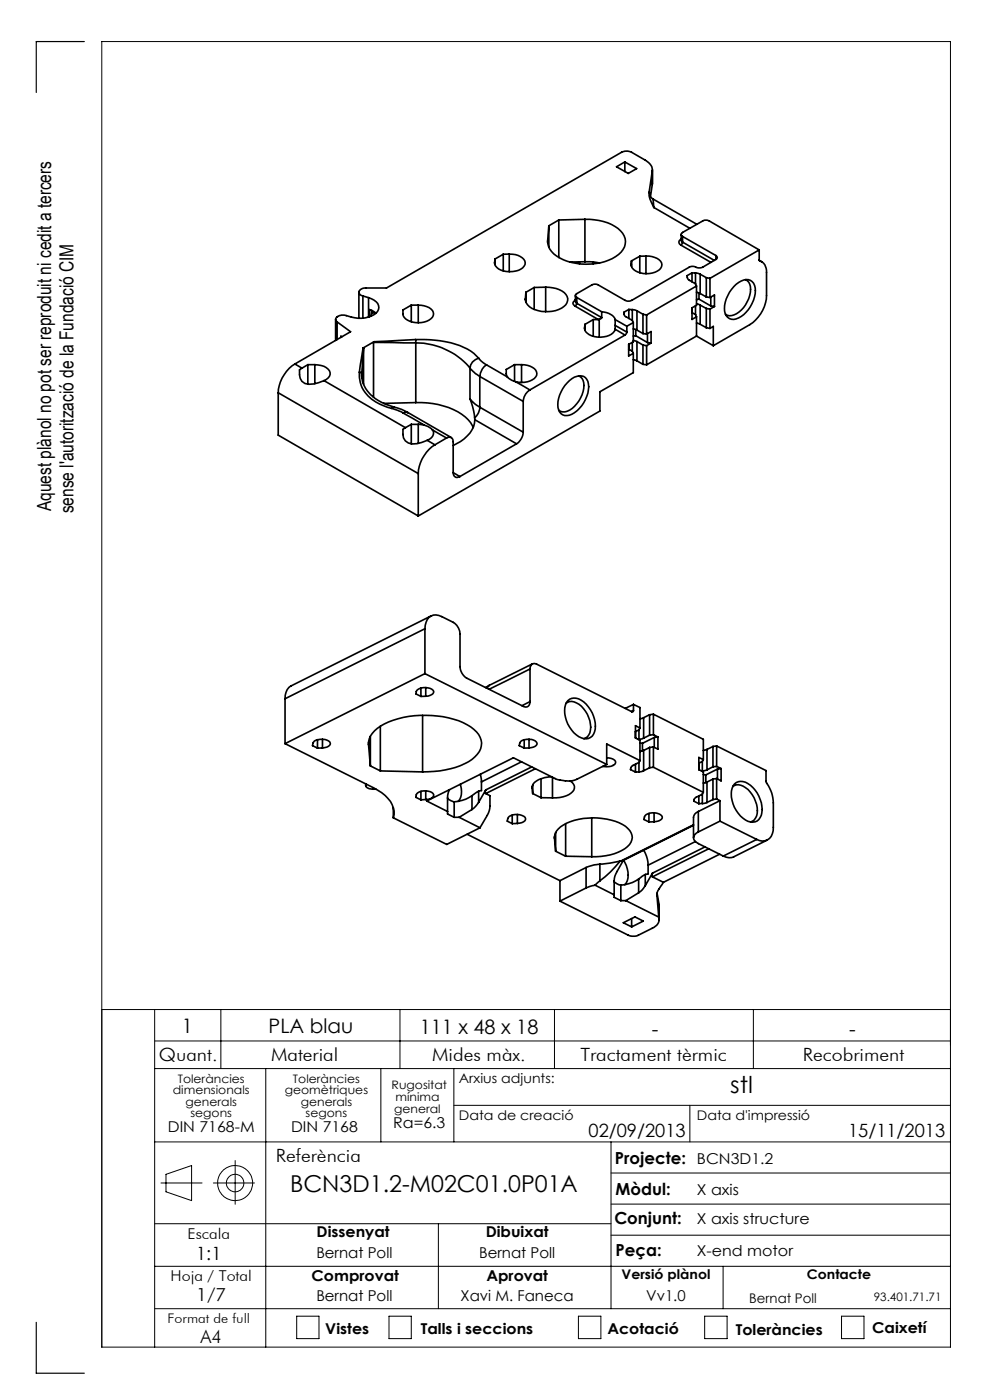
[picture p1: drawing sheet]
<svg xmlns="http://www.w3.org/2000/svg" width="210mm" height="297mm" viewBox="0 0 210 297" stroke-linecap="round" stroke-linejoin="round" font-family="sans-serif">
<g fill="none" stroke="#000" stroke-width=".21">
<path d="M21.6 214.2h180M32.8 214.2v71.6M46.8 214.2v12.5M84.8 214.2v12.5M117.6 214.2v12.5M159.8 214.2v12.5M32.8 220.8h168.8M32.8 226.7h168.8M56.4 226.7v59.1M80.8 226.7v15.5M96.3 226.7v15.5M96.3 234.5h105.3"/>
<path d="M146.3 234.5v7.7M32.8 259.6h96.8M32.8 242.2h168.8M34.1 251h8.8M35.2 249.1l5.4-1.8v7.4l-5.4-1.9zM45.3 251h8.7M49.9 246.2v9.3M93 259.6v18M129.6 242.2v35.4M129.6 255.4h72M129.6 248.8h72M32.8 277.6h168.8"/>
<path d="M32.8 268.6h168.8M62.9 279.2h4.8v4.8h-4.8zM82.5 279.2h4.7v4.8h-4.7zM122.7 279.2h4.8v4.8h-4.8zM129.6 262h72M149.5 279.2h4.7v4.8h-4.7zM153.4 268.6v9M178.5 279.2h4.8v4.8h-4.8zM21.6 285.8h180v-277h-180v277"/>
<circle cx="49.9" cy="251" r="3.7"/>
<circle cx="49.9" cy="251" r="1.86"/>
</g>
<path d="M17.9 8.8h-10.2v10.8M7.7 280.5v10.8h10.2" fill="none" stroke="#000" stroke-width=".25"/>
<g fill="none" stroke="#000" stroke-width=".35">
<path d="M130.8 35.4l1.7-1 2.5 1.4-1.7 1zM132.5 34.4v2M138.4 36.3a2.37 2.37 0 0 0-1.5-2.3l-2.9-1.7a2.47 2.47 0 0 0-2.2 0l-49.8 28.8h-4.4a1.04 1.04 0 0 0-1.4 1.2l.8 .5M138.4 36.3l-.7 4.5M138.4 36.3v2.9M138.4 39.2l-.4 2.5M138.4 36.1v3.1M104.9 55.7v.2M105 55l-.1 .7M105 55v1.1M106.8 53.9l-1.8 1.1M106.8 53.9v3.6"/>
<path d="M108 53.9a3 3 0 0 1 3.4 1.8 2.09 2.09 0 0 1-2 1.8 4.2 4.2 0 0 1-4.3-1.1l-.2-.7M108 53.9h-1.2M108 53.9v3.7M116.2 51.1v.4M116.4 47.9l-.2 3.2M116.4 47.9v4.6M118.5 46.7l-2.1 1.2M118.5 46.7v7.9M122.9 55.5v.5M124.1 46.5a9.6 9.6 0 0 1 8 3 3.3 3.3 0 0 1-1.5 4.9 12.3 12.3 0 0 1-13.1-.5 3.5 3.5 0 0 1-1.3-2.8M124.1 55.5l3.1 .3M124.1 46.5l-5.6 .2"/>
<path d="M124.1 46.5v9M124.1 55.5l-3.2 .1M125.8 55.6v.4M133.9 56.1v.2M133.9 55.3v.8M133.9 55.3v1.2M135.7 54.4l-1.8 .9M135.7 54.4v3.5M137 54.3a2.94 2.94 0 0 1 3.4 1.9 2.17 2.17 0 0 1-2 1.7 4.4 4.4 0 0 1-4.3-1.1l-.2-.7M137 54.3l-1.3 .1M137 54.3v3.8M137.7 40.8a5.4 5.4 0 0 0 1 3.2"/>
<path d="M137.7 40.8l.2 .8M137.9 41.4l.6 .8M138.5 42.2l.2 1.8M138.5 42.2l9.3 5.4M138.7 44l7.6 4.4M144.4 50.8a.66 .66 0 0 0-.4 .6 .66 .66 0 0 0 .4 .6M144.4 52l6.4 3.7M144.4 50.8h.1M144.5 51h.1M144.5 51l.3 .4M144.5 49.7v1.3M144.5 50.7l-.1 .1"/>
<path d="M144.8 50.2a.46 .46 0 0 1-.3-.5 .46 .46 0 0 1 .3-.4l4.2-2.4a1.5 1.5 0 0 1 1.5 0l10.5 6.1M144.8 51.4l-.1 .2-.3 .4M144.8 50.2l7.1 4M144.8 50.2v1.2M144.8 51.4l6.7 3.8M146.8 57.9l-1.1 .6 .1 .4 .3 .5 1.4 .8M146.8 57.9h.7M146.8 57.9v1.9M147.5 57.9l1 .3M147.5 57.9v2.3M148.5 58.2l1.3 .7M148.5 58.2v4.1"/>
<path d="M149.8 58.9l.8 .2M149.8 58.9v4.1M150.6 59.1v4M151.9 55l-2.9 1.7-.5 .1h-.7a1.54 1.54 0 0 0-1.6-.1l-12.2 7a1.57 1.57 0 0 1-1.4 0l-5.7-3.2a1.5 1.5 0 0 0-1.4 0l-3.2 1.8a.43 .43 0 0 0-.2 .4 .43 .43 0 0 0 .2 .4M151.9 54.2a.43 .43 0 0 1 .3 .4 .43 .43 0 0 1-.3 .4M151.9 54.2v.8M158.1 59.3h.1a2.32 2.32 0 0 1 1 2.7 5.9 5.9 0 0 1-4 5h-.5l-.8-.3M161 53v2.2l.2 .2M161 53l-10.4 6.1M161.1 55.2l.5 .3M161.1 55.3l.1 .1M161.2 55.4a2.18 2.18 0 0 1 1.4 2.4v4.9a7.7 7.7 0 0 1-3.5 6.2l-7.8 4.4"/>
<path d="M62.5 77.2a7.8 7.8 0 0 0-3.5 6.1M62.5 77.2l1.6 .9M64.1 78.1l-.4 .2a2.61 2.61 0 0 0 1 3 5.7 5.7 0 0 0 4-.6M65.3 77.4h1.5M65.3 77.4l-1.2 .7M65.3 77.4v4.1M66.8 77.4a3.2 3.2 0 0 1 3.2 1.7 1.61 1.61 0 0 1-1.3 1.6M66.8 77.4v4M71.2 67.8v4.4M71.5 68.3l2.9 2.1-11.9 6.8M71.5 68.3v3.7M72.5 71.5l-.2-.2v.3"/>
<path d="M76.1 62v5.5M76.2 78.9a6.9 6.9 0 0 0 5.1 7.1l1.8 .6M76.2 78.9l.4 .2 .1 .3M76.7 79.7v.4M76.7 79.4v.5M77 62.8l1.2 .3M77 62.8v4.7M77 73.8l-.8 5.1M77 73.8l.1 .1M77.1 73.9l-.4 5.5M77.1 73.9v7.6M78.2 63.1a2.34 2.34 0 0 1 2.1 2.5 3.5 3.5 0 0 1-2.9 1.8 14.4 14.4 0 0 1-4.7-.6 1.15 1.15 0 0 0-1.4 1.2l.2 .3"/>
<path d="M78.2 63.1v4.2M78.8 66.4l-.1 .7M78.8 66.4h.9M78.8 65.9v.5M79.2 72.6l9 .1M79.2 72.6v11.7M79.3 72.5l-.1 .1M79.3 72.5l-2.3 1.3M79.8 66.4l-1.4-.7v1.5M87.2 64.7l-1.7 1.1a2.11 2.11 0 0 0 2 2.5 4 4 0 0 0 4.4-1.3 1.61 1.61 0 0 0-1.4-2l-1.8-.3M87.2 64.7h1.5M87.2 64.7v3.6"/>
<path d="M88.2 72a24.4 24.4 0 0 1 10.9 2l1.4 1 1 1M88.2 72l-8.9 .5M88.2 72v.7M88.2 72.7a15.1 15.1 0 0 1 11.5 5.4M88.2 72.7v12.7M88.7 64.7v3.8M99.7 78.1l1.2 1.2 .9 .6M99.7 78.1v6.5M101.5 76l.6 .6 1.1 .8M101.5 76a2.38 2.38 0 0 0-1.8 2.1M101.8 79.9l9.2 5.3M101.8 79.9v6.5"/>
<path d="M103.2 77.4l4.4 2.6M103.2 77.4a3.2 3.2 0 0 0-1.4 2.5M107.6 80l.9 .7 .9 .3M109.1 77.4l-1.7 1v1l.2 .6M109.1 77.4h1.5M109.1 77.4v3.5M110.6 77.4a2.91 2.91 0 0 1 3.3 1.8 2.18 2.18 0 0 1-2 1.8l-1.3 .1-1.2-.1M110.6 77.4v3.7M111.4 63.4v.2M111.5 62l-.1 1.4M111.5 62v2.1M113.3 61l-1.8 1"/>
<path d="M113.3 61v4.6M115.7 60.9a4.9 4.9 0 0 1 4.6 2 1.98 1.98 0 0 1-1.2 2.5 7 7 0 0 1-6.8-.3 2.05 2.05 0 0 1-.9-1.7M115.7 60.9l-2.4 .1M115.7 60.9v5.2M122 63.7a.64 .64 0 0 0-.5 .6 .64 .64 0 0 0 .5 .6M122 64.9l4.9 2.9M122 63.7h.1M122.1 63.9h.1M122.1 63.9l.2 .4M122.1 62.7v1.2M122.1 63.7h-.1M122.3 64.3l-.3 .6"/>
<path d="M122.3 64.3l5.3 3.1M122.3 63.1l5.3 3M122.3 63.1v1.2M122.8 79.7v.1a2.3 2.3 0 0 1 1 2.6 6.2 6.2 0 0 1-4 5h-.5l-.8-.3M124 69.6a2.44 2.44 0 0 0 2.7 1.9 3.4 3.4 0 0 0 3.8-1.7M124 69.6v.1M124.1 68.8l-.1 .8M124.1 68.8v1.2M125.8 67.8h1.1M125.8 67.8l-1.7 1M125.8 67.8v3.5M127.1 67.8h-.2"/>
<path d="M127.1 67.8v3.7M127.6 67.4l-.5 .4M127.6 66.1a3.1 3.1 0 0 1 2.9 1.7M127.6 66.1v1.3M130.5 69v.8M130.5 69.8l2.1 1.3M130.5 67.8v1.2M130.5 67.8l2.5 1.4M130.5 69l2.5 1.4M132.6 71.1l-20.2 11.6M133 70.4l-.4 .7M133 69.2v1.2"/>
<path d="M133.3 74.1l.8 .4M133.4 65.6l-1.1 .6 .1 .5 .2 .4 1.5 .9M133.4 65.6v2M133.4 65.6l.7 .1M134.1 65.7l1 .2M134.1 68l.2 .4M134.1 74.5l.2 .5M134.1 65.7v2.3M134.1 72.6v1.9M134.3 69.8l.8 .2M134.3 72.2l.8 .3M134.3 76.3l.8 .2"/>
<path d="M134.3 68.4v4.1l-.9 .6-.1 2.4 1-.5M134.3 75v4.1l-7.1 4v4.1l-38.5 22.3M134.3 68.4l-1.3 .8M134.9 71.2l-.6 .1M134.9 71.2l2.4 1.5M134.9 69.9v1.3M135.1 65.9l1.3 .8M135.1 65.9v4.1M135.1 72.5v4M135.1 70l1.3 .8M135.1 72.5l1.3 .7M135.1 76.5l1.3 .8"/>
<path d="M136.4 66.7l.8 .1M136.4 66.7v4.1M136.4 73.2v4.1M136.4 70.8l.8 .1M136.4 73.2l.8 .1M136.4 77.3l.8 .1M137.2 66.8v4.1M137.2 73.3v4.1M137.2 70.9l.9-.6v2.5M137.3 72.7l.8 .1M137.3 70.8v1.9M138.1 72.8l-.9 .5"/>
<path d="M146.8 66.3l.7 .4M147.5 60.2l.2 .5M147.5 66.7l.2 .5M147.5 64.9v1.8M147.7 62l.8 .3M147.7 64.5l.8 .2M147.7 68.5l.8 .3M147.7 60.7l-10.5 6.1M147.7 60.7v4.1l-.9 .5v2.5l.9-.6M147.7 67.2v4.1M147.7 71.3l-10.5 6.1M147.7 71.3l3.6 2"/>
<path d="M148.3 63.5l-.6 .1M148.3 63.5l2.5 1.4M148.3 62.2v1.3M148.5 64.7v4.1M148.5 62.3l1.3 .7M148.5 64.7l1.3 .7M148.5 68.8l1.3 .7M149.8 65.4v4.1M149.8 63l.8 .1M149.8 65.4l.8 .2M149.8 69.5l.8 .2M150.6 65.6v4.1"/>
<path d="M150.6 69.7l.7-.5v4.1M150.6 63.1l1-.5v2.4M150.8 64.9l.8 .1M150.8 63v1.9M151.6 65l-1 .6M155.6 60.8a3.5 3.5 0 0 1 3.6-1.3 2.81 2.81 0 0 1 .9 3.5 6.3 6.3 0 0 1-4.5 4.8 1.96 1.96 0 0 1-1.9-2.4 7 7 0 0 1 1.9-4.6zM59 83.3l29.7 17.2M59 83.3v9l29.7 17.2M68.7 80.7l17.3 10M76.7 80a7.6 7.6 0 0 0 5.4 5.9l4 1.4 9.6 5.5M83.1 86.6l2.4 1M83.6 86.4h-.2l-.3 .2"/>
<path d="M85.5 87.6l4.5 2.6M86 90.7l-.3 .2a2.3 2.3 0 0 0 .9 3.1 5.3 5.3 0 0 0 4-.6M86.5 87.6l-.4-.2-.6 .2M87.2 90h1.5M87.2 90l-1.2 .7M87.2 90v4.2M88.2 85.4a16.2 16.2 0 0 1 10.5 3 5.1 5.1 0 0 1 1.7 2.3M88.2 85.4l-6.8 .2M88.7 90l1.3 .2M88.7 90v4M90 90.2l.8 .3 .9 .7M90.6 93.4l1.7 1"/>
<path d="M91.7 91.2a1.5 1.5 0 0 1-1.1 2.2M91.7 91.2l3 1.7M92.3 94.4a7.8 7.8 0 0 0-3.6 6.1M94.7 92.9a.87 .87 0 0 1 1-.1 .87 .87 0 0 1 .4 .9v6.6M94.7 92.9l-2.4 1.5M99.7 84.6l.6 1.7 .4 2.3M99.7 84.6l1.2 1.2 .9 .6M100.7 88.6v.4M100.7 89a6.2 6.2 0 0 1-4 5.2l-.6 .3M100.7 89l8.9 5.2M101.8 86.4a2.91 2.91 0 0 1-1.1 2.2M101.8 86.4l9.2 5.3"/>
<path d="M109.4 81l3 1.7M109.6 94.2l-12.1 6.9M111 91.7a3.2 3.2 0 0 1-1.4 2.5M111 85.2v6.5M112.4 82.7a3 3 0 0 0-1.4 2.5M120.3 81.2a2.98 2.98 0 0 1 3.9-1.1 4.1 4.1 0 0 1 0 4.7 5.6 5.6 0 0 1-3.9 3.4 1.91 1.91 0 0 1-2-2.4l.4-2 .7-1.4zM88.7 100.5v9M96.1 100.3a.88 .88 0 0 0 .4 .9 .88 .88 0 0 0 1-.1M96.1 100.3l1.4 .8M90.1 133.4a2.54 2.54 0 0 1 2.4-2.9 11.1 11.1 0 0 1 4 1.8 3.1 3.1 0 0 1 1.1 2.2v6.9a3.1 3.1 0 0 0 1.4 2.5l12 6a.94 .94 0 0 0 1.1-.1 .94 .94 0 0 0 .3-1M90.1 133.4v9.5M90.1 133.4l-29.6 14.8"/>
<path d="M91.4 130.7l-29.7 14.8a2.75 2.75 0 0 0-1.2 2.7M60.5 157.8l18.7 9.3a7 7 0 0 1 4.4 5l-.2 1.4M60.5 148.2v9.6M67.3 156.9v1.8M68.4 158.7l.5-.1a.92 .92 0 0 0 1.1-1.2 2.83 2.83 0 0 0-3.5 0l-.2 .8 1 .5M68.4 158.7h-1.1M68.4 156.8v1.9M78.2 158a5 5 0 0 1 3.4-4.4 21.2 21.2 0 0 1 17.5 .1 5.3 5.3 0 0 1 3.1 3.9 5.3 5.3 0 0 1-3.7 4.4 20.7 20.7 0 0 1-8.9 1.8M78.2 157.5v.5M78.2 158l.4 4.5M78.6 156.2v6.3M80.7 154.1v9.4"/>
<path d="M89.3 146v1.7M89.6 151.8v12M90.1 142.9l-29.6 14.9M90.1 142.9l38.6 19.3M90.3 147.7l.9-.2a.74 .74 0 0 0 .8-.7 .74 .74 0 0 0-.7-.8 2.43 2.43 0 0 0-3 .7l-.1 .5 1.1 .5M90.3 147.7h-1M90.3 145.9v1.8M103.8 145.4l-.8 .5M103.8 145.4l-.5 .6M111.2 156.9v1.8M112.2 158.7l.5-.1a1.17 1.17 0 0 0 1.2-.9 2.5 2.5 0 0 0-3.3-.5l-.4 .5-.1 .5 1.1 .5M112.2 158.7h-1"/>
<path d="M112.2 156.8v1.9M112.4 141.9a.96 .96 0 0 1 .4-.9 .96 .96 0 0 1 1-.1l20.3 10.1 .2-.1 .1-.2M112.4 141.9l-8.6 4.3M112.4 141.9v6.9M112.4 148.8l-1.7 .9M113 140.8l-9.2 4.6M120.1 149.2a2.74 2.74 0 0 1 3.7 1.2 5.3 5.3 0 0 1 1.1 5.5l-.3 .4-.7 .4M120.4 148.7a2.4 2.4 0 0 1 3.4 .2 6.6 6.6 0 0 1 2.3 6.4 2.07 2.07 0 0 1-3.3 1 6.3 6.3 0 0 1-2.6-7.3zM134.4 149.4l1.3 .7v4.3M134.4 149.4v1.3M134.4 149.4l-1.8 .9M134.4 150.7l-.5 .3"/>
<path d="M135.4 156.8h.1M135.5 154.8l-.7 .4M135.5 154.8v2M135.7 154.4l-.9-.5v2.7l.9 .5v4.3M135.7 157.6l.6 .1M135.7 154.4l-.2 .4M136.3 157.7v1.6M136.5 156.6l-1 .2M136.5 159.2l-.8 .2M136.5 152.3l-.8 .2M136.5 152.3v4.3M136.5 159.2v4.3"/>
<path d="M137.8 151.6v4.4M137.8 158.6v4.3M137.8 158.6l-1.3 .6M137.8 156l-1.3 .6M137.8 151.6l-1.3 .7M138.6 151.5v4.4M138.6 158.5v4.3M138.6 158.5l-.8 .1M138.6 155.9l1 .4M138.6 151.5l10.6 5.3v4.3M138.6 155.9l-.8 .1M138.6 151.5l-.8 .1"/>
<path d="M138.8 156.5l-2.5 1.2M138.8 156.5v2M139.6 156.3v2.6l-1-.4M139.6 156.3l-.8 .2M150 159l-.8 .2M150 159v4.3M151.2 158.4v4.3M151.2 158.4l-1.2 .6M152 158.3l10.5 5.2 .1 2.5a7.5 7.5 0 0 1 1.4 4.3v5.2a2.38 2.38 0 0 1-.9 2.4 2.38 2.38 0 0 1-2.6 .2M152 158.3v4.3M152 158.3l-.8 .1M77.6 166.3v.3"/>
<path d="M77.7 166.4a.65 .65 0 0 0 .6 .9l1.5 .1M78.6 162.5l2.1 1M80.7 163.5l8.9 .3M83.4 173.5l11.4 5.6 7-3.5M83.4 171.3v2.2M89.3 167.9v1.8M90.3 169.6a1.4 1.4 0 0 0 1.7-1 2.47 2.47 0 0 0-3.7 0l-.1 .6 1.1 .5M90.3 169.6l-1 .1M90.3 167.8v1.8M94.9 169.4l1.4 .7M95.4 167.5l-.4 1.2-.1 4 1.4 .7M96.3 173.4h1.1"/>
<path d="M96.3 170.1v3.3M97.4 173.4l4.4 2.2M97.6 166.4l.1 .2a3.4 3.4 0 0 1-.5 3.4M99.1 177l19.7 9.8M100.1 168.8a6.9 6.9 0 0 1-3.8 1.3M100.1 171.7l-2.7 1.7M100.1 168.8v2.9M101.5 167.8l-1.4 1M101.5 170.2l-.6 .9-.8 .6M101.5 167.8v2.4M101.9 164.2l.2 1.7M102.1 165.9v1.8l-.6 .1"/>
<path d="M103 167.6l-.1 .3 .1 .4M103 168.3l.9 .5a7 7 0 0 1-.3 3.7l-1.8 3.1M103 167.6l-1.5 2.6M108.7 172.9v1.8M109.7 174.7l.5-.1a1.23 1.23 0 0 0 1.3-1 2.6 2.6 0 0 0-3.4-.4l-.3 .2-.2 .8 1.1 .5M109.7 174.7h-1M109.7 172.8v1.9M110.6 161.6l-8.5 4.3M112.8 162.7l-9.8 4.9M112.9 167.1l.1 1.2M112.9 166.9v.2M113 168.3l1.8 .9"/>
<path d="M113 166.5v1.8M113.6 163.1l-10.6 5.2M114.8 169.2l2.4 .1M114.8 165.2v4M116.9 164.8l-1.3 .2a3.3 3.3 0 0 0-2.7 1.8v.3M117.2 164.9v4.4M117.6 177.8a3.1 3.1 0 0 1 1.9-2.8 13.9 13.9 0 0 1 13.2 .3 2.63 2.63 0 0 1 1.4 2.4 2.63 2.63 0 0 1-1.6 2.4 12.2 12.2 0 0 1-7 1.6M117.6 177.8l.3 2.8M117.6 177.4v.4M117.9 176.6v4M120 174.7v6.9M121 165.7a1.45 1.45 0 0 1 .9 1.2 1.45 1.45 0 0 1-.8 1.4 6.1 6.1 0 0 1-3.9 1"/>
<path d="M125.5 173.5v8.2M128.7 162.2l-6.3 3.1a4.1 4.1 0 0 1-2.5 .4l-2-.5-9-4.4-18.4 9.1 4.4 2.3M128.7 160.8h.5a1.52 1.52 0 0 1 1.4 .9 1.73 1.73 0 0 1-1.9 1l-.9-.1M134.8 162.1v1.7M135.5 161.7l-1.4 .8-.3 .4-.1 .4 1.1 .5M135.5 163.8h-.7M135.5 161.7v2.1M135.7 161.4l-7-3.6v4.4M135.7 161.4l-.2 .3M136.5 163.5l-1 .3M137.7 172.6v1.8M137.8 162.9l-1.3 .6"/>
<path d="M138.6 162.8l-.8 .1M138.6 162.8l10.6 5.3M138.7 174.3h.5a1.23 1.23 0 0 0 1.3-1 2.62 2.62 0 0 0-3.7-.2l-.2 .7 1.1 .6M138.7 174.3l-1 .1M138.7 172.4v1.9M147.1 175.1l-15.1 7.5-.3 .1M147.1 175l-15.4 7.7M147.5 178.5l-10 5M148.1 172.2a1.49 1.49 0 0 0-1 1.2v4.3M148.1 176.5a1.26 1.26 0 0 0-1 1.2 1.26 1.26 0 0 0 1 1.3l5.3 2.6M148.1 172.2v4.3M148.2 168.8v1.7"/>
<path d="M148.8 163.5h.2M149 168.5l-1.4 .7-.4 .3v.5l1 .5M149 170.5h-.8M149 161.5l-.8 .4M149 161.5v2M149 168.5v2M149.2 168.1l-.2 .4M149.2 161.1l-1-.4v2.6l1 .5v4.3M149.2 164.3l.5 .1M149.2 161.1l-.2 .4M149.5 179.7l-11.1 5.5M149.7 164.4v1.6"/>
<path d="M150 170.2l-1 .3M150 163.3l-1 .2M150 165.9l-.8 .2M150 165.9v4.3M151.2 169.6l-1.2 .6M151.2 165.3v4.3M151.2 165.3l-1.2 .6M151.2 162.7l-1.2 .6M152 169.5l-.8 .1M152 169.5l.7 .4M152 165.2v4.3M152 162.6l1 .5"/>
<path d="M152 165.2l-.8 .1M152 162.6l-.8 .1M152.2 163.2l-2.5 1.2M152.2 163.2v2.1M152.7 169.9l-4.6 2.3M152.7 174.2l7.8 3.9M152.7 169.9v4.3M152.7 174.2l-4.6 2.3M153 163.1v2.6l-1-.5M153 163.1l-.8 .1M155.4 166.9a2.09 2.09 0 0 1 2.8 .2 6.1 6.1 0 0 1 2.3 6 1.75 1.75 0 0 1-1.3 1.3M155.8 166.3a2.41 2.41 0 0 1 3.4 .3 6.7 6.7 0 0 1 2.3 6.3 2.09 2.09 0 0 1-3.4 1.1 6.3 6.3 0 0 1-2.6-7.3z"/>
<path d="M160.5 178.1l-7.1 3.5M162.7 178.2l-7 3.5a2.44 2.44 0 0 1-2.3-.1M117.9 180.6l2.1 1M118.8 191.2l14.5 7.2a2.75 2.75 0 0 0 2.1 0l3-1.5a1.99 1.99 0 0 0 1.3-2.3M118.8 186.8v4.4M120 181.6l5.5 .1M124.3 184l-5.5 2.8M124.3 184v4.4M124.3 188.4l-5.5 2.8M126.2 187.8l-1.9 .6M126.2 187.8l4.1 2M127.2 183.3l-1.2 .2-1.7 .5"/>
<path d="M127.2 186.9l-1 .9M127.2 183.3v3.6M130.3 187.1l.5 .4 .9 .3M131.6 182.6l-2.1 .5-2.3 .2M131.6 182.6a21.6 21.6 0 0 1-4.4 4.3M131.6 182.6l.1 .1M131.7 191.1h1.1M131.7 187.8v3.3M132.2 182.5l-1.6 2.9-.3 1.4v3.6l1.4 .7M132.2 195.8l2.5-1.3 1.8 .9-2.5 1.2zM132.3 182.5a5 5 0 0 1 .6 4.8l-.4 .4M132.8 191.1l6.9 3.5"/>
<path d="M134 194.9v1.7M135.5 186.5a6.9 6.9 0 0 1-3.8 1.3M135.5 189.4l-2.7 1.7M135.5 186.5v2.9M136.5 180.4l.8 1.8 .2 1.3M136.9 185.5l-1.4 1M136.9 187.9l-.7 .9-.7 .6M136.9 185.5v2.4M137.5 183.5v1.9l-.6 .1M138.4 185.2l-.1 .5 .1 .3M138.4 185.2l-1.5 2.7M138.4 186l2.3 1.2"/>
<path d="M139.4 189.5l.4 2.4v3.3M140.7 187.2l-.6 .9a2.94 2.94 0 0 0-.8 1.7l.4 4.8M150.4 180.1l-12 5.9M152.6 181.2l-11.9 6"/>
</g>
<g font-size="4.9">
<text x="154.9" y="231.8">stl</text>
<text x="61.5" y="253">BCN3D1.2-M02C01.0P01A</text>
</g>
<g font-size="4.2">
<text x="38.6" y="219">1</text>
<text x="57" y="219.2">PLA blau</text>
<text x="89" y="219.4">111 x 48 x 18</text>
<text x="138.3" y="219.7">-</text>
<text x="180.1" y="219.7">-</text>
</g>
<g font-size="4.1">
<text x="10.9" y="108.4" transform="rotate(-90 10.9 108.4)">Aquest plànol no pot ser reproduit ni cedit a tercers</text>
<text x="15.6" y="108.9" transform="rotate(-90 15.6 108.9)">sense l'autorització de la Fundació CIM</text>
</g>
<g font-size="3.9">
<text x="33.7" y="225">Quant.</text>
<text x="57.5" y="225">Material</text>
<text x="91.7" y="225">Mides màx.</text>
<text x="123.1" y="225">Tractament tèrmic</text>
<text x="170.3" y="225">Recobriment</text>
<text x="124.8" y="241.3">02/09/2013</text>
<text x="179.9" y="241.3">15/11/2013</text>
<text x="58.5" y="246.5">Referència</text>
<text x="41.6" y="267.2">1:1</text>
<text x="41.6" y="276">1/7</text>
<text x="42.5" y="284.9">A4</text>
</g>
<g font-size="3.5">
<text x="130.5" y="246.8">Projecte:</text>
<text x="130.6" y="253.4">Mòdul:</text>
<text x="130.3" y="259.8">Conjunt:</text>
<text x="130.6" y="266.4">Peça:</text>
</g>
<g font-size="3.2">
<text x="83.4" y="239.3">Ra=6.3</text>
<text x="35.6" y="240.1">DIN 7168-M</text>
<text x="61.7" y="240.1">DIN 7168</text>
<text x="147.8" y="246.8">BCN3D1.2</text>
<text x="147.8" y="253.4">X axis</text>
<text x="39.8" y="262.9">Escala</text>
<text x="67.2" y="262.5">Dissenyat</text>
<text x="103" y="262.5">Dibuixat</text>
<text x="147.8" y="259.8">X axis structure</text>
<text x="67.1" y="266.8">Bernat Poll</text>
<text x="101.6" y="266.8">Bernat Poll</text>
<text x="147.8" y="266.4">X-end motor</text>
<text x="36.2" y="271.7">Hoja / Total</text>
<text x="66.1" y="271.7">Comprovat</text>
<text x="103.2" y="271.7">Aprovat</text>
<text x="67.1" y="276.1">Bernat Poll</text>
<text x="97.7" y="276.1">Xavi M. Faneca</text>
<text x="137.1" y="276.1">Vv1.0</text>
<text x="69" y="283.1">Vistes</text>
<text x="89.3" y="283.1">Talls i seccions</text>
<text x="128.8" y="283.1">Acotació</text>
<text x="156.1" y="283.2">Toleràncies</text>
<text x="185" y="282.8">Caixetí</text>
</g>
<g font-size="2.8">
<text x="97.3" y="229.6">Arxius adjunts:</text>
<text x="97.3" y="237.7">Data de creació</text>
<text x="147.8" y="237.7">Data d'impressió</text>
<text x="131.8" y="271.4">Versió plànol</text>
<text x="171.2" y="271.4">Contacte</text>
<text x="35.5" y="280.7">Format de full</text>
<text x="158.9" y="276.3">Bernat Poll</text>
</g>
<g font-size="2.5">
<text x="36.7" y="232.1">dimensionals</text>
<text x="37.7" y="229.6">Toleràncies</text>
<text x="60.4" y="232.1">geomètriques</text>
<text x="62.1" y="229.6">Toleràncies</text>
<text x="83.1" y="231">Rugositat</text>
<text x="83.9" y="233.5">mínima</text>
<text x="39.4" y="234.6">generals</text>
<text x="40.4" y="237.1">segons</text>
<text x="63.8" y="234.6">generals</text>
<text x="64.8" y="237.1">segons</text>
<text x="83.6" y="236.2">general</text>
<text x="185.4" y="276.1">93.401.71.71</text>
</g>
</svg>
